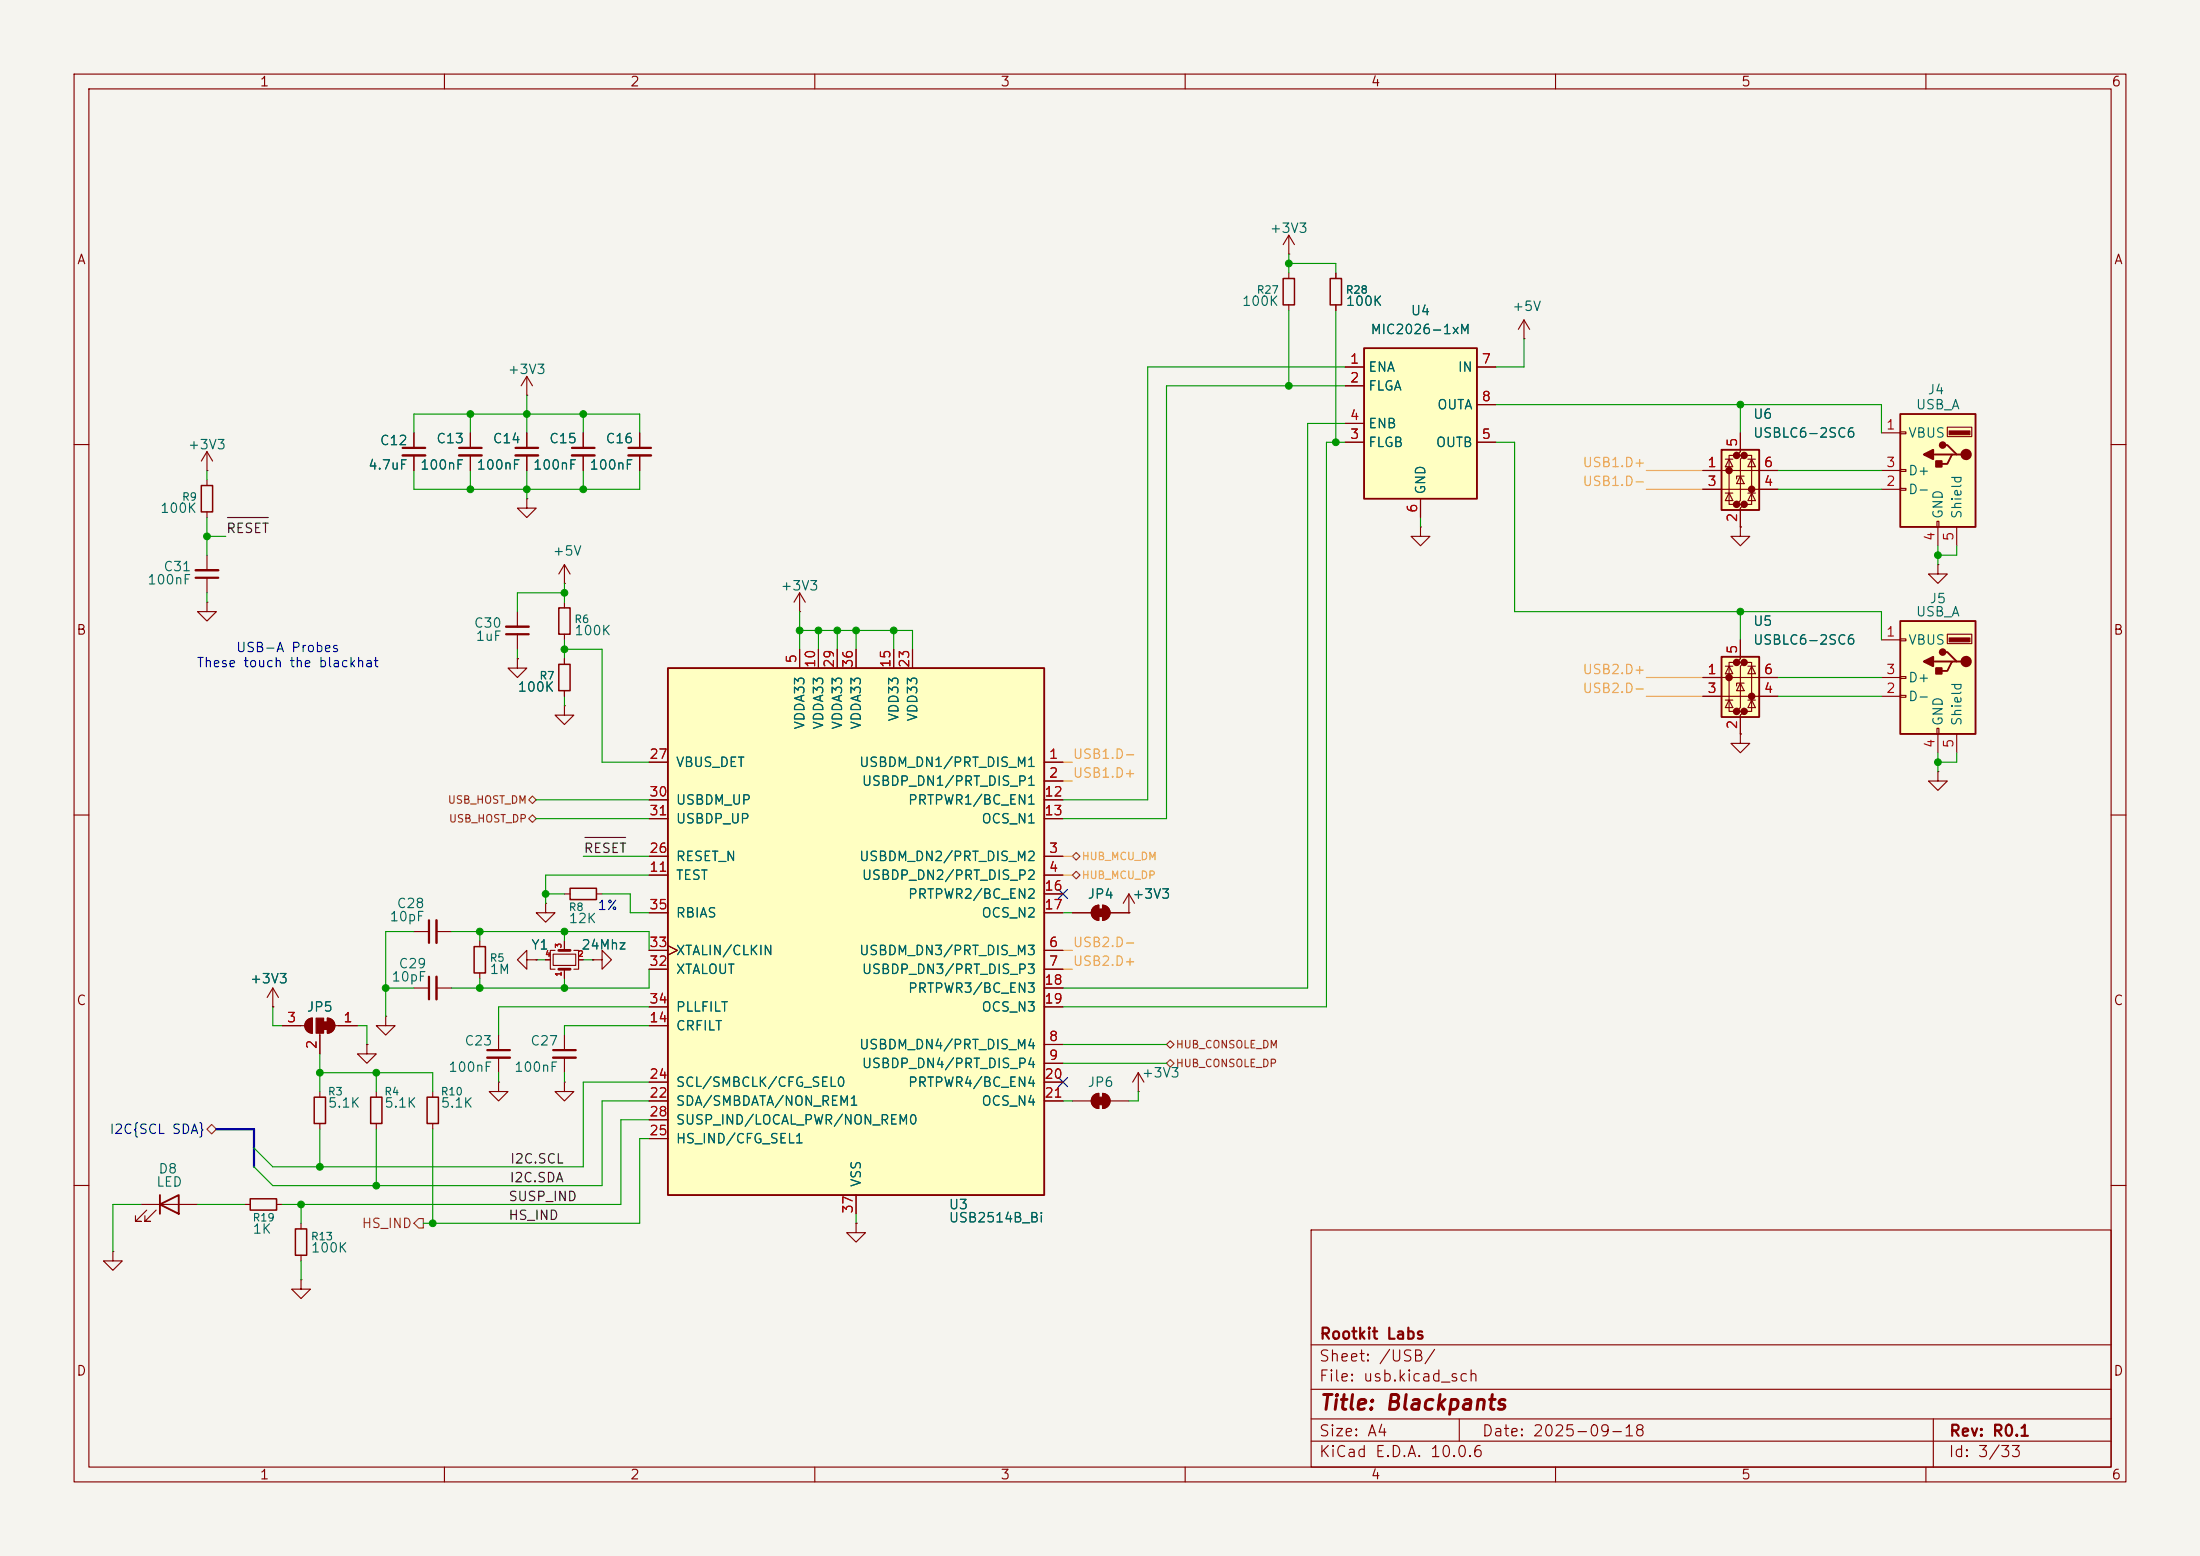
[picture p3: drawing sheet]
<svg xmlns="http://www.w3.org/2000/svg" width="297mm" height="210mm" viewBox="0 0 297 210" stroke-linecap="round" stroke-linejoin="round" font-family="sans-serif">
<path d="M0 0h297v210h-297z" fill="#f5f4ef" stroke="#f5f4ef" stroke-width=".14"/>
<g fill="none" stroke="#840000" stroke-width=".15">
<path d="M10 10h277v190h-277zM12 12h273v186h-273zM60 10v2M110 10v2M160 10v2M210 10v2M260 10v2M174 34.3h.1M174 31.8l-.8 1.2M174 31.8l.8 1.2M174 31.8v2.5M174 36.8v.8"/>
<path d="M180.3 36.8v.8M174 41.1v.8M180.3 41.1v.8M205.7 45.7h.1M205.7 43.2l-.7 1.3M205.7 43.2l.8 1.3M205.7 43.2v2.5M10 60h2M191.8 71.1v1.3h1.2l-1.2 1.3-1.3-1.3h1.3M191.8 71.1h.1M285 60h2M69.8 88.9v1.3h1.3l-1.3 1.2-1.2-1.2h1.2"/>
<path d="M69.8 88.9h.1M76.2 95.3v1.2h1.3l-1.3 1.3-1.3-1.3h1.3M76.2 95.3h.1M76.2 88.9v.8M76.2 93.2v.8M107.9 82.6h.1M107.9 80l-.7 1.3M107.9 80l.8 1.3M107.9 80v2.6M10 110h2M285 110h2M52.1 137.2v1.2h1.2l-1.2 1.3-1.3-1.3h1.3"/>
<path d="M52.1 137.2h.1M55.9 125.7h2M55.9 133.4h2M58.9 125.7h2.1M58.9 133.4h2.1M64.8 127v.8M64.8 131.3v.8M67.3 139.7v2M71.1 129.5v-1.2l-1.3 1.2 1.3 1.3v-1.3h1.3M72.4 129.5h.1M73.7 121.9v1.3h1.2l-1.2 1.3-1.3-1.3h1.3M73.7 121.9h.1"/>
<path d="M76.2 139.7v2M76.2 120.7h.8M80.5 120.7h.8M144.8 123.2h2.5M147.6 122.5l.4-.3h.3v2a1.02 1.02 0 0 1-.9-.6 1.02 1.02 0 0 1 .2-1.1zM148.8 122.2a1.02 1.02 0 0 1 1.1 1 1.02 1.02 0 0 1-1.1 1zM149.9 123.2h2.5M152.4 123.2h.1M152.4 120.7l-.8 1.2M152.4 120.7l.8 1.2M152.4 120.7v2.5M50.8 147.3v.8"/>
<path d="M50.8 151.6v.8M58.4 147.3v.8M58.4 151.6v.8M67.3 146.1v1.2h1.3l-1.3 1.3-1.3-1.3h1.3M67.3 146.1h.1M67.3 142.7v2.1M76.2 146.1v1.2h1.3l-1.3 1.3-1.3-1.3h1.3M76.2 146.1h.1M76.2 142.7v2.1M153.7 147.3h.1M153.7 144.8l-.8 1.3M153.7 144.8l.7 1.3"/>
<path d="M153.7 144.8v2.5M10 160h2M177 166h108v32h-108zM285 160h2M60 198v2M110 198v2M160 198v2M177 194.5h108M177 191.5h108M177 187.5h108M177 181.5h108M197 191.5v3"/>
<path d="M210 198v2M260 198v2M261 191.5v6.5"/>
</g>
<path d="M57.9 124.2v3.1M57.9 131.8v3.1M65.8 141.7h3M74.7 141.7h3" fill="none" stroke="#840000" stroke-width=".3"/>
<path d="M58.9 124.2v3.1M58.9 131.8v3.1M65.8 142.7h3M74.7 142.7h3" fill="none" stroke="#840000" stroke-width=".33"/>
<path d="M173.2 37.6h1.6v3.5h-1.6zM179.6 37.6h1.5v3.5h-1.5zM75.4 89.7h1.6v3.5h-1.6zM77 119.9h3.5v1.5h-3.5zM64 127.8h1.5v3.5h-1.5zM50 148.1h1.6v3.5h-1.6zM57.7 148.1h1.5v3.5h-1.5z" fill="none" stroke="#840000" stroke-width=".2"/>
<g fill="#840000" stroke="#840000" stroke-width=".15">
<path d="M148.1 122.7h1v1h-1z"/>
<path d="M147.6 122.5l.4-.3h.3v2a1.02 1.02 0 0 1-.9-.6 1.02 1.02 0 0 1 .2-1.1z"/>
<path d="M148.8 122.2a1.02 1.02 0 0 1 1.1 1 1.02 1.02 0 0 1-1.1 1z"/>
</g>
<path d="M184.1 47h15.3v20.3h-15.3z" fill="#ffffc2"/>
<path d="M184.1 47h15.3v20.3h-15.3zM21.6 162.6l2.5-1.3v2.5zM21.6 161.3v2.5" fill="none" stroke="#840000" stroke-width=".25"/>
<g fill="none" stroke="#840000" stroke-width=".15">
<path d="M55.9 58.4v2.1M63.5 58.4v2.1M71.1 53.3h.1M71.1 50.8l-.7 1.3M71.1 50.8l.8 1.3M71.1 50.8v2.5M71.1 58.4v2.1M78.7 58.4v2.1M86.4 58.4v2.1M181.6 49.5h2.5M181.6 52.1h2.5M181.6 59.7h2.5"/>
<path d="M181.6 57.2h2.5M199.4 49.5h2.5M199.4 59.7h2.5M199.4 54.6h2.5M27.9 63.5h.1M27.9 61v2.5M27.9 64.8v.7M27.9 69.1v.8M27.9 74.9v2.1M27.9 78v2M27.9 61l-.7 1.2M27.9 61l.8 1.2"/>
<path d="M55.9 61.5v2M63.5 61.5v2M71.1 67.3v1.3h1.3l-1.3 1.3-1.3-1.3h1.3M71.1 67.3h.1M71.1 61.5v2M76.2 78.7h.1M76.2 76.2v2.5M76.2 76.2l-.8 1.3M76.2 76.2l.8 1.3M78.7 61.5v2M86.4 61.5v2M191.8 67.3v2.6"/>
<path d="M27.9 81.3v1.3h1.3l-1.3 1.2-1.2-1.2h1.2M27.9 81.3h.1M69.8 82.6v2M69.8 85.6v2M76.2 81.3v.7M76.2 85.6v.8M36.8 135.9h.1M36.8 133.4l-.7 1.2M36.8 133.4l.8 1.2M36.8 133.4v2.5M38.1 138.4h3M41.4 137.7l.4-.2 .4-.1v2a1.02 1.02 0 0 1-1-.6 1.02 1.02 0 0 1 .2-1.1z"/>
<path d="M43.2 139.4v2.8M44.2 137.4a1.02 1.02 0 0 1 1 1 1.02 1.02 0 0 1-1 1zM45.2 138.4h3.1M73.7 129.5h.6M74.7 128.8h3v1.5h-3zM74.9 128.3h-.6v2.5h.6M76.2 127v1.3M76.2 130.8v1.3M77.5 128.3h.6v2.5h-.6M78.1 129.5h.6M80 129.5h1.3v-1.2l1.2 1.2-1.2 1.3v-1.3M80 129.5h.1"/>
<path d="M43.2 147.3v.8M43.2 151.6v.8M49.5 141v1.2h-1.2l1.2 1.3 1.3-1.3h-1.3M49.5 141h.1M144.8 148.6h2.5M147.6 147.9l.4-.3h.3v2a1.02 1.02 0 0 1-.9-.6 1.02 1.02 0 0 1 .2-1.1zM148.8 147.6a1.02 1.02 0 0 1 1.1 1 1.02 1.02 0 0 1-1.1 1zM149.9 148.6h2.5M15.2 168.9v1.3h1.3l-1.3 1.3-1.2-1.3h1.2M15.2 168.9h.1M19 162.6h7.7M19.8 163.3l-1.5 1.5h.7h-.7v-.7"/>
<path d="M21.1 163.3l-1.5 1.5h.7h-.7v-.7M33 162.6h.8M37.3 162.6h.8M40.6 172.7v1.3h-1.2l1.2 1.3 1.3-1.3h-1.3M40.6 172.7h.1M40.6 165.1v.8M40.6 169.4v.8M115.6 165.1v1.3h1.2l-1.2 1.2-1.3-1.2h1.3M115.6 165.1h.1"/>
</g>
<path d="M26.4 78h3.1M54.4 60.5h3M62 60.5h3M69.6 60.5h3M77.2 60.5h3.1M84.8 60.5h3.1M68.3 85.6h3.1" fill="none" stroke="#840000" stroke-width=".3"/>
<path d="M26.4 77h3.1M54.4 61.5h3M62 61.5h3M69.6 61.5h3M77.2 61.5h3.1M84.8 61.5h3.1M68.3 84.6h3.1" fill="none" stroke="#840000" stroke-width=".33"/>
<path d="M27.2 65.5h1.5v3.6h-1.5zM75.4 82h1.6v3.6h-1.6zM42.4 148.1h1.5v3.5h-1.5zM33.8 161.8h3.5v1.5h-3.5zM39.9 165.9h1.5v3.5h-1.5z" fill="none" stroke="#840000" stroke-width=".2"/>
<path d="M75.4 130.8h1.6M75.4 128.3h1.6" fill="none" stroke="#840000" stroke-width=".38"/>
<g fill="#840000" stroke="#840000" stroke-width=".15">
<path d="M43.7 137.9h.5v1h-.5z"/>
<path d="M44.2 137.4a1.02 1.02 0 0 1 1 1 1.02 1.02 0 0 1-1 1z"/>
<path d="M42.7 137.4h1v2h-1z"/>
<path d="M41.4 137.7l.4-.2 .4-.1v2a1.02 1.02 0 0 1-1-.6 1.02 1.02 0 0 1 .2-1.1z"/>
<path d="M148.1 148.1h1v1h-1z"/>
<path d="M147.6 147.9l.4-.3h.3v2a1.02 1.02 0 0 1-.9-.6 1.02 1.02 0 0 1 .2-1.1z"/>
<path d="M148.8 147.6a1.02 1.02 0 0 1 1.1 1 1.02 1.02 0 0 1-1.1 1z"/>
</g>
<path d="M90.2 90.2h50.8v71.1h-50.8z" fill="#ffffc2"/>
<path d="M90.2 90.2h50.8v71.1h-50.8z" fill="none" stroke="#840000" stroke-width=".25"/>
<g fill="none" stroke="#840000" stroke-width=".15">
<path d="M107.9 87.6v2.6M110.5 87.6v2.6M113 87.6v2.6M115.6 87.6v2.6M120.6 87.6v2.6M123.2 87.6v2.6M87.6 102.9h2.6M87.6 115.6h2.6M87.6 118.1h2.6M87.6 108h2.6M87.6 110.5h2.6M141 102.9h2.5"/>
<path d="M141 105.4h2.5M141 115.6h2.5M141 118.1h2.5M141 108h2.5M141 110.5h2.5M87.6 128.3h2.6M87.6 130.8h2.6M87.6 138.4h2.6M87.6 123.2h2.6M87.6 135.9h2.6M90.2 127.6l1.2 .7-1.2 .6M141 128.3h2.5"/>
<path d="M141 130.8h2.5M141 120.7h2.5M141 123.2h2.5M141 133.4h2.5M141 135.9h2.5M87.6 146.1h2.6M87.6 148.6h2.6M87.6 153.7h2.6M87.6 151.1h2.6M141 141h2.5M141 143.5h2.5M141 146.1h2.5"/>
<path d="M141 148.6h2.5M115.6 161.3v2.5"/>
</g>
<path d="M256.5 55.9h10.2v15.2h-10.2z" fill="#ffffc2"/>
<path d="M256.5 55.9h10.2v15.2h-10.2zM261 61.3h2.5M262.3 60.1h.6l1.3 1.2h.6M264.2 61.3h-.7l-.6 1.3h-1.3" fill="none" stroke="#840000" stroke-width=".25"/>
<g fill="#840000" stroke="#840000" stroke-width=".25">
<path d="M261.4 62.2h.7v.8h-.7z"/>
<path d="M259.7 61.3l1.3-.6v1.3z"/>
<circle cx="265.4" cy="61.3" r=".63"/>
<circle cx="262.3" cy="60.1" r=".38"/>
</g>
<path d="M263.1 58.2h2.8v.5h-2.8z" fill="#840000" stroke="#840000" stroke-width=".15"/>
<g fill="none" stroke="#840000" stroke-width=".15">
<path d="M254 58.4h2.5M256.5 58.3h.8v.2h-.8zM262.9 57.7h3.3v1.2h-3.3zM254 66h2.5M254 63.5h2.5M256.5 63.4h.8v.2h-.8zM256.5 65.9h.8v.3h-.8zM261.5 70.4h.2v.7h-.2zM261.6 76.2v1.3h1.3l-1.3 1.2-1.3-1.2h1.3M261.6 76.2h.1M261.6 71.1v2.6M264.2 71.1v2.6"/>
<path d="M261.6 104.1v1.3h1.3l-1.3 1.3-1.3-1.3h1.3M261.6 104.1h.1"/>
</g>
<path d="M256.5 83.8h10.2v15.3h-10.2z" fill="#ffffc2"/>
<path d="M256.5 83.8h10.2v15.3h-10.2zM261 89.3h2.5M262.3 88h.6l1.3 1.3h.6M264.2 89.3h-.7l-.6 1.3h-1.3" fill="none" stroke="#840000" stroke-width=".25"/>
<g fill="#840000" stroke="#840000" stroke-width=".25">
<path d="M261.4 90.2h.7v.7h-.7z"/>
<path d="M259.7 89.3l1.3-.7v1.3z"/>
<circle cx="265.4" cy="89.3" r=".63"/>
<circle cx="262.3" cy="88" r=".38"/>
</g>
<path d="M263.1 86.1h2.8v.5h-2.8z" fill="#840000" stroke="#840000" stroke-width=".15"/>
<path d="M254 86.4h2.5M254 94h2.5M254 91.4h2.5M256.5 86.2h.8v.3h-.8zM256.5 91.3h.8v.3h-.8zM256.5 93.9h.8v.2h-.8zM261.5 98.3h.2v.8h-.2zM261.6 99.1v2.5M262.9 85.6h3.3v1.3h-3.3zM264.2 99.1v2.5" fill="none" stroke="#840000" stroke-width=".15"/>
<path d="M232.4 88.6h5.1v8.2h-5.1z" fill="#ffffc2"/>
<g fill="#840000" stroke="#840000" stroke-width=".51">
<circle cx="233.4" cy="91.4" r=".25"/>
<circle cx="234.4" cy="89.4" r=".25"/>
<circle cx="234.4" cy="96" r=".25"/>
<circle cx="235.5" cy="89.4" r=".25"/>
<circle cx="235.5" cy="96" r=".25"/>
<circle cx="236.5" cy="94" r=".25"/>
</g>
<g fill="none" stroke="#840000" stroke-width=".15">
<path d="M229.9 91.4h10.1M229.9 94h10.1M232.9 94.5h1M232.9 89.9h1M233.4 89.9l.5 1h-1zM233.4 94.5l.5 1h-1zM234.4 89.4h-1v6.6h1M234.9 86.4v2.5l-.5 .5h1.1l-.6 .5v5.6l-.5 .5h1.1l-.6 .5v2.6M234.9 92.2l.6 1h-1.1zM234.9 99.1v1.2h1.3l-1.3 1.3-1.2-1.3h1.2M234.9 99.1h.1M235.5 92.2h-1.1v.4"/>
<path d="M235.5 89.4h1v6.6h-1M236 94.5h1M236 89.9h1M236.5 89.9l.5 1h-1zM236.5 94.5l.5 1h-1z"/>
</g>
<path d="M232.4 88.6h5.1v8.2h-5.1z" fill="none" stroke="#840000" stroke-width=".25"/>
<path d="M232.4 60.7h5.1v8.1h-5.1z" fill="#ffffc2"/>
<g fill="#840000" stroke="#840000" stroke-width=".51">
<circle cx="233.4" cy="63.5" r=".25"/>
<circle cx="234.4" cy="61.5" r=".25"/>
<circle cx="234.4" cy="68.1" r=".25"/>
<circle cx="235.5" cy="61.5" r=".25"/>
<circle cx="235.5" cy="68.1" r=".25"/>
<circle cx="236.5" cy="66" r=".25"/>
</g>
<g fill="none" stroke="#840000" stroke-width=".15">
<path d="M180.3 36.8v.8M55.9 58.4v2.1M63.5 58.4v2.1M71.1 58.4v2.1M78.7 58.4v2.1M86.4 58.4v2.1M180.3 41.1v.8M181.6 49.5h2.5M181.6 52.1h2.5M181.6 59.7h2.5M181.6 57.2h2.5M199.4 49.5h2.5"/>
<path d="M199.4 59.7h2.5M199.4 54.6h2.5M234.9 58.4v2.6l-.5 .5h1.1l-.6 .5v5.6l-.5 .5h1.1l-.6 .5v2.5M55.9 61.5v2M63.5 61.5v2M71.1 61.5v2M78.7 61.5v2M86.4 61.5v2M191.8 67.3v2.6M229.9 63.5h10.1M229.9 66h10.1M232.9 66.5h1"/>
<path d="M232.9 62h1M233.4 62l.5 1h-1zM233.4 66.5l.5 1.1h-1zM234.4 61.5h-1v6.6h1M234.9 64.3l.6 1h-1.1zM234.9 71.1v1.3h1.3l-1.3 1.3-1.2-1.3h1.2M234.9 71.1h.1M235.5 64.3h-1.1v.3M235.5 61.5h1v6.6h-1M236 66.5h1M236 62h1M236.5 62l.5 1h-1z"/>
<path d="M236.5 66.5l.5 1.1h-1zM69.8 88.9h.1M76.2 88.9v.8M76.2 93.2v.8M107.9 87.6v2.6M110.5 87.6v2.6M113 87.6v2.6M115.6 87.6v2.6M120.6 87.6v2.6M123.2 87.6v2.6M229.9 91.4h2.5M229.9 94h2.5"/>
<path d="M234.9 99.1h.1M234.9 86.4v2.5M234.9 96.5v2.6M237.5 91.4h2.5M237.5 94h2.5M87.6 102.9h2.6M87.6 115.6h2.6M87.6 118.1h2.6M87.6 108h2.6M87.6 110.5h2.6M141 102.9h2.5M141 105.4h2.5"/>
<path d="M141 115.6h2.5M141 118.1h2.5M141 108h2.5M141 110.5h2.5M36.8 135.9h.1M38.1 138.4h2.5M43.2 139.7v2.5M45.7 138.4h2.6M72.4 129.5h.1M73.7 129.5h.6M76.2 127v1.3M76.2 130.8v1.3"/>
<path d="M78.1 129.5h.6M80 129.5h.1M87.6 128.3h2.6M87.6 130.8h2.6M87.6 138.4h2.6M87.6 123.2h2.6M87.6 135.9h2.6M90.2 127.6l1.2 .7-1.2 .6M141 128.3h2.5M141 130.8h2.5M141 120.7h2.5M141 123.2h2.5"/>
<path d="M141 133.4h2.5M141 135.9h2.5M144.8 123.2h2.5M149.9 123.2h2.5M152.4 123.2h.1M49.5 141h.1M87.6 146.1h2.6M87.6 148.6h2.6M87.6 153.7h2.6M87.6 151.1h2.6M141 141h2.5M141 143.5h2.5"/>
<path d="M141 146.1h2.5M141 148.6h2.5M115.6 165.1h.1M115.6 161.3v2.5"/>
</g>
<path d="M232.4 60.7h5.1v8.1h-5.1z" fill="none" stroke="#840000" stroke-width=".25"/>
<path d="M71.4 108l.5-.6 .5 .6-.5 .5zM71.9 110l.5 .5-.5 .5-.5-.5zM144.8 118.1l.5-.5 .5 .5-.5 .5zM144.8 115.6l.5-.5 .5 .5-.5 .5zM27.9 152.4l.7-.6 .6 .6-.6 .6zM157.5 143.5l.5-.5 .5 .5-.5 .5zM157.5 141l.5-.5 .5 .5-.5 .5zM56.5 164.5h.6v1.2h-.6l-.6-.6z" fill="none" stroke="#725600" stroke-width=".15"/>
<path d="M30.7 69.8h5.5M79 113h5.5" fill="none" stroke="#0f0f0f" stroke-width=".15"/>
<path d="M29.2 152.4h5.1v5.1" fill="none" stroke="#000084" stroke-width=".3"/>
<g fill="none" stroke="#009600" stroke-width=".15">
<path d="M174 34.3v2.5M174 35.6h6.3v1.2M55.9 58.4v-2.5h30.5v2.5M63.5 55.9v2.5M71.1 53.3v5.1M78.7 55.9v2.5M174 41.9v10.2M180.3 41.9v17.8M181.6 49.5h-26.7v58.5h-11.4M181.6 59.7h-2.5v76.2h-35.6M181.6 57.2h-5.1v76.2h-33M181.6 52.1h-24.1v58.4h-14"/>
<path d="M201.9 54.6h52.1v3.8M201.9 59.7h2.6v22.9h49.5v3.8M205.7 45.7v3.8h-3.8M234.9 54.6v3.8M27.9 63.5v1.3M27.9 69.9v5M27.9 72.4h2.6M55.9 63.5v2.5h30.5v-2.5M63.5 63.5v2.5M71.1 63.5v3.8M76.2 78.7v2.6M78.7 63.5v2.5"/>
<path d="M191.8 69.9v1.2M240 66h14M240 63.5h14M261.6 73.7v2.5M264.2 73.7v1.2h-2.6M27.9 80v1.3M69.8 87.6v1.3M76.2 86.4v2.5M76.2 94v1.3M76.2 80h-6.4v2.6M76.2 87.6h5.1v15.3h6.3M107.9 85.1h15.3v2.5"/>
<path d="M107.9 82.6v5M110.5 85.1v2.5M113 85.1v2.5M115.6 85.1v2.5M120.6 85.1v2.5M234.9 82.6v3.8M240 91.4h14M240 94h14M72.4 108h15.2M72.4 110.5h15.2M78.7 115.6h8.9M87.6 118.1h-13.9v3.8"/>
<path d="M261.6 101.6v2.5M264.2 101.6v1.3h-2.6M36.8 135.9v2.5h1.3M48.3 138.4h1.2v2.6M52.1 133.4h3.8M55.9 125.7h-3.8v11.5M61 125.7h26.6v2.6M64.8 125.7v1.3M64.8 132.1v1.3M72.4 129.5h1.3M73.7 120.7h2.5M76.2 125.7v1.3"/>
<path d="M76.2 132.1v1.3M78.7 129.5h1.3M81.3 120.7h3.8v2.5h2.5M87.6 138.4h-11.4v1.3M87.6 135.9h-20.3v3.8M87.6 130.8v2.6h-26.6M143.5 123.2h1.3M43.2 142.2v5.1M43.2 152.4v5.1M43.2 144.8h15.2v2.5M50.8 144.8v2.5M50.8 152.4v7.6"/>
<path d="M58.4 152.4v12.7M67.3 144.8v1.3M76.2 144.8v1.3M87.6 153.7h-1.2v11.4h-29.3M87.6 151.1h-3.8v11.5h-45.7M87.6 146.1h-8.9v11.4h-41.9l-2.5-2.6M87.6 148.6h-6.3v11.4h-44.5l-2.5-2.5M143.5 148.6h1.3M143.5 143.5h14M143.5 141h14M153.7 147.3v1.3h-1.3M19 162.6h-3.8v6.3"/>
<path d="M26.7 162.6h6.3M40.6 162.6v2.5M40.6 170.2v2.5M115.6 163.8v1.3"/>
</g>
<path d="M222.2 63.5h7.7M222.2 66h7.7M222.2 94h7.7M222.2 91.4h7.7M143.5 115.6h1.3M143.5 105.4h1.3M143.5 102.9h1.3M143.5 118.1h1.3M143.5 130.8h1.3M143.5 128.3h1.3" fill="none" stroke="#ffa829" stroke-width=".15"/>
<path d="M142.9 120l1.2 1.3M144.1 120l-1.2 1.3M142.9 145.4l1.2 1.3M144.1 145.4l-1.2 1.3" fill="none" stroke="#000084" stroke-width=".15"/>
<g fill="#009600" stroke="#009600" stroke-width=".14">
<circle cx="76.2" cy="87.6" r=".46"/>
<circle cx="76.2" cy="125.7" r=".46"/>
<circle cx="110.5" cy="85.1" r=".46"/>
<circle cx="107.9" cy="85.1" r=".46"/>
<circle cx="76.2" cy="80" r=".46"/>
<circle cx="78.7" cy="66" r=".46"/>
<circle cx="78.7" cy="55.9" r=".46"/>
<circle cx="115.6" cy="85.1" r=".46"/>
<circle cx="120.6" cy="85.1" r=".46"/>
<circle cx="113" cy="85.1" r=".46"/>
<circle cx="234.9" cy="54.6" r=".46"/>
<circle cx="261.6" cy="102.9" r=".46"/>
<circle cx="261.6" cy="74.9" r=".46"/>
<circle cx="234.9" cy="82.6" r=".46"/>
<circle cx="174" cy="52.1" r=".46"/>
<circle cx="180.3" cy="59.7" r=".46"/>
<circle cx="174" cy="35.6" r=".46"/>
<circle cx="73.7" cy="120.7" r=".46"/>
<circle cx="64.8" cy="125.7" r=".46"/>
<circle cx="40.6" cy="162.6" r=".46"/>
<circle cx="43.2" cy="157.5" r=".46"/>
<circle cx="50.8" cy="160" r=".46"/>
<circle cx="76.2" cy="133.4" r=".46"/>
<circle cx="64.8" cy="133.4" r=".46"/>
<circle cx="58.4" cy="165.1" r=".46"/>
<circle cx="50.8" cy="144.8" r=".46"/>
<circle cx="52.1" cy="133.4" r=".46"/>
<circle cx="71.1" cy="66" r=".46"/>
<circle cx="71.1" cy="55.9" r=".46"/>
<circle cx="43.2" cy="144.8" r=".46"/>
<circle cx="27.9" cy="72.4" r=".46"/>
<circle cx="63.5" cy="66" r=".46"/>
<circle cx="63.5" cy="55.9" r=".46"/>
</g>
<text font-size="2" fill="#840000" x="178" y="190.8">Title: Blackpants</text>
<g font-size="1.5" fill="#840000">
<text x="178" y="184.1">Sheet: /USB/</text>
<text x="178" y="181.1">Rootkit Labs</text>
<text x="178" y="186.8">File: usb.kicad_sch</text>
<text x="178" y="197">KiCad E.D.A. 10.0.6</text>
<text x="178" y="194.2">Size: A4</text>
<text x="200" y="194.2">Date: 2025-09-18</text>
<text x="263" y="197">Id: 3/33</text>
<text x="263" y="194.2">Rev: R0.1</text>
</g>
<g font-size="1.3" fill="#840000">
<text x="35" y="12">1</text>
<text x="85" y="12">2</text>
<text x="135" y="12">3</text>
<text x="185" y="12">4</text>
<text x="235" y="12">5</text>
<text x="285" y="12">6</text>
<text x="10.3" y="36">A</text>
<text x="285.3" y="36">A</text>
<text x="10.2" y="86">B</text>
<text x="285.2" y="86">B</text>
<text x="10.2" y="136">C</text>
<text x="285.2" y="136">C</text>
<text x="10.2" y="186">D</text>
<text x="285.2" y="186">D</text>
<text x="35" y="200">1</text>
<text x="85" y="200">2</text>
<text x="135" y="200">3</text>
<text x="185" y="200">4</text>
<text x="235" y="200">5</text>
<text x="285" y="200">6</text>
</g>
<g font-size="1.3" fill="#006464">
<text x="171.3" y="31.8">+3V3</text>
<text x="167.6" y="41.6">100K</text>
<text x="181.6" y="41.6">100K</text>
<text x="184.9" y="45.4">MIC2026-1xM</text>
<text x="190.4" y="42.9">U4</text>
<text x="204.1" y="42.3">+5V</text>
<text x="68.5" y="50.8">+3V3</text>
<text x="184.6" y="50.5">ENA</text>
<text x="184.6" y="53">FLGA</text>
<text x="196.7" y="50.5">IN</text>
<text x="260.2" y="53.5">J4</text>
<text x="184.6" y="58.1">ENB</text>
<text x="193.9" y="55.6">OUTA</text>
<text x="236.6" y="56.8">U6</text>
<text x="236.6" y="59.4">USBLC6-2SC6</text>
<text x="257.5" y="59.4">VBUS</text>
<text x="258.6" y="55.6">USB_A</text>
<text x="25.3" y="61">+3V3</text>
<text x="49.6" y="63.7">4.7uF</text>
<text x="51.2" y="60.4">C12</text>
<text x="56.6" y="63.7">100nF</text>
<text x="58.8" y="60.1">C13</text>
<text x="64.3" y="63.7">100nF</text>
<text x="66.4" y="60.1">C14</text>
<text x="71.9" y="63.7">100nF</text>
<text x="74.1" y="60.1">C15</text>
<text x="79.5" y="63.7">100nF</text>
<text x="81.7" y="60.1">C16</text>
<text x="184.6" y="60.7">FLGB</text>
<text x="193.8" y="60.7">OUTB</text>
<text x="257.5" y="64.5">D+</text>
<text x="21.5" y="69.5">100K</text>
<text x="192.7" y="66.8" transform="rotate(-90 192.7 66.8)">GND</text>
<text x="257.5" y="67">D-</text>
<text x="262.6" y="70.1" transform="rotate(-90 262.6 70.1)">GND</text>
<text x="265.1" y="70.1" transform="rotate(-90 265.1 70.1)">Shield</text>
<text x="22" y="77.4">C31</text>
<text x="74.5" y="75.3">+5V</text>
<text x="19.8" y="79.2">100nF</text>
<text x="105.3" y="80">+3V3</text>
<text x="258.6" y="83.5">USB_A</text>
<text x="260.4" y="81.7">J5</text>
<text x="63.9" y="85">C30</text>
<text x="64.1" y="86.8">1uF</text>
<text x="77.5" y="86.1">100K</text>
<text x="236.6" y="84.8">U5</text>
<text x="236.6" y="87.3">USBLC6-2SC6</text>
<text x="257.5" y="87.3">VBUS</text>
<text x="69.8" y="93.7">100K</text>
<text x="257.5" y="94.9">D-</text>
<text x="257.5" y="92.4">D+</text>
<text x="108.9" y="98.5" transform="rotate(-90 108.9 98.5)">VDDA33</text>
<text x="111.5" y="98.5" transform="rotate(-90 111.5 98.5)">VDDA33</text>
<text x="114" y="98.5" transform="rotate(-90 114 98.5)">VDDA33</text>
<text x="116.5" y="98.5" transform="rotate(-90 116.5 98.5)">VDDA33</text>
<text x="121.6" y="97.5" transform="rotate(-90 121.6 97.5)">VDD33</text>
<text x="124.2" y="97.5" transform="rotate(-90 124.2 97.5)">VDD33</text>
<text x="262.6" y="98.1" transform="rotate(-90 262.6 98.1)">GND</text>
<text x="265.1" y="98.1" transform="rotate(-90 265.1 98.1)">Shield</text>
<text x="91.2" y="103.8">VBUS_DET</text>
<text x="115.9" y="103.8">USBDM_DN1/PRT_DIS_M1</text>
<text x="116.3" y="106.4">USBDP_DN1/PRT_DIS_P1</text>
<text x="91.2" y="108.9">USBDM_UP</text>
<text x="91.2" y="111.5">USBDP_UP</text>
<text x="122.5" y="108.9">PRTPWR1/BC_EN1</text>
<text x="132.4" y="111.5">OCS_N1</text>
<text x="91.2" y="119.1">TEST</text>
<text x="91.2" y="116.5">RESET_N</text>
<text x="115.9" y="116.5">USBDM_DN2/PRT_DIS_M2</text>
<text x="116.3" y="119.1">USBDP_DN2/PRT_DIS_P2</text>
<text x="52.5" y="124.7">10pF</text>
<text x="53.5" y="122.9">C28</text>
<text x="76.7" y="124.9">12K</text>
<text x="91.2" y="124.2">RBIAS</text>
<text x="122.5" y="121.6">PRTPWR2/BC_EN2</text>
<text x="132.4" y="124.2">OCS_N2</text>
<text x="146.7" y="121.6">JP4</text>
<text x="152.8" y="121.6">+3V3</text>
<text x="53.7" y="131">C29</text>
<text x="66" y="131.8">1M</text>
<text x="71.6" y="128.5">Y1</text>
<text x="78.4" y="128.5">24Mhz</text>
<text x="91.2" y="131.8">XTALOUT</text>
<text x="91.2" y="129.2">XTALIN/CLKIN</text>
<text x="115.9" y="129.2">USBDM_DN3/PRT_DIS_M3</text>
<text x="116.3" y="131.8">USBDP_DN3/PRT_DIS_P3</text>
<text x="33.7" y="133">+3V3</text>
<text x="41.3" y="136.9">JP5</text>
<text x="52.8" y="132.8">10pF</text>
<text x="91.2" y="136.9">PLLFILT</text>
<text x="122.5" y="134.3">PRTPWR3/BC_EN3</text>
<text x="132.4" y="136.9">OCS_N3</text>
<text x="62.6" y="141.4">C23</text>
<text x="71.5" y="141.4">C27</text>
<text x="91.2" y="139.4">CRFILT</text>
<text x="115.9" y="141.9">USBDM_DN4/PRT_DIS_M4</text>
<text x="44.2" y="149.8">5.1K</text>
<text x="51.8" y="149.8">5.1K</text>
<text x="59.4" y="149.8">5.1K</text>
<text x="60.4" y="145">100nF</text>
<text x="69.3" y="145">100nF</text>
<text x="91.2" y="149.6">SDA/SMBDATA/NON_REM1</text>
<text x="91.2" y="147">SCL/SMBCLK/CFG_SEL0</text>
<text x="116.3" y="144.5">USBDP_DN4/PRT_DIS_P4</text>
<text x="122.5" y="147">PRTPWR4/BC_EN4</text>
<text x="132.4" y="149.6">OCS_N4</text>
<text x="146.7" y="147">JP6</text>
<text x="154.1" y="145.7">+3V3</text>
<text x="91.2" y="154.6">HS_IND/CFG_SEL1</text>
<text x="91.2" y="152.1">SUSP_IND/LOCAL_PWR/NON_REM0</text>
<text x="21" y="160.5">LED</text>
<text x="21.3" y="158.7">D8</text>
<text x="116.5" y="160.3" transform="rotate(-90 116.5 160.3)">VSS</text>
<text x="34" y="166.8">1K</text>
<text x="128" y="163.5">U3</text>
<text x="128" y="165.3">USB2514B_Bi</text>
<text x="41.9" y="169.4">100K</text>
</g>
<g font-size="1.3" fill="#a90000">
<text x="182.1" y="49.4">1</text>
<text x="182.1" y="51.9">2</text>
<text x="199.9" y="49.4">7</text>
<text x="182.1" y="59.6">3</text>
<text x="182.1" y="57">4</text>
<text x="199.9" y="59.6">5</text>
<text x="199.9" y="54.5">8</text>
<text x="254.5" y="58.3">1</text>
<text x="230.4" y="63.4">1</text>
<text x="230.4" y="65.9">3</text>
<text x="234.8" y="60.4" transform="rotate(-90 234.8 60.4)">5</text>
<text x="238" y="65.9">4</text>
<text x="238" y="63.4">6</text>
<text x="254.5" y="65.9">2</text>
<text x="254.5" y="63.4">3</text>
<text x="191.6" y="69.3" transform="rotate(-90 191.6 69.3)">6</text>
<text x="234.8" y="70.6" transform="rotate(-90 234.8 70.6)">2</text>
<text x="261.5" y="73.1" transform="rotate(-90 261.5 73.1)">4</text>
<text x="264" y="73.1" transform="rotate(-90 264 73.1)">5</text>
<text x="107.8" y="89.6" transform="rotate(-90 107.8 89.6)">5</text>
<text x="234.8" y="88.4" transform="rotate(-90 234.8 88.4)">5</text>
<text x="254.5" y="86.2">1</text>
<text x="110.4" y="90.2" transform="rotate(-90 110.4 90.2)">10</text>
<text x="112.9" y="90.2" transform="rotate(-90 112.9 90.2)">29</text>
<text x="115.4" y="90.2" transform="rotate(-90 115.4 90.2)">36</text>
<text x="120.5" y="90.2" transform="rotate(-90 120.5 90.2)">15</text>
<text x="123.1" y="90.2" transform="rotate(-90 123.1 90.2)">23</text>
<text x="230.4" y="91.3">1</text>
<text x="230.4" y="93.8">3</text>
<text x="238" y="93.8">4</text>
<text x="238" y="91.3">6</text>
<text x="254.5" y="93.8">2</text>
<text x="254.5" y="91.3">3</text>
<text x="234.8" y="98.5" transform="rotate(-90 234.8 98.5)">2</text>
<text x="261.5" y="101.1" transform="rotate(-90 261.5 101.1)">4</text>
<text x="264" y="101.1" transform="rotate(-90 264 101.1)">5</text>
<text x="87.6" y="102.7">27</text>
<text x="87.6" y="107.8">30</text>
<text x="140.9" y="107.8">12</text>
<text x="141.5" y="102.7">1</text>
<text x="141.5" y="105.3">2</text>
<text x="87.6" y="110.4">31</text>
<text x="140.9" y="110.4">13</text>
<text x="87.6" y="118">11</text>
<text x="87.6" y="115.4">26</text>
<text x="141.5" y="115.4">3</text>
<text x="141.5" y="118">4</text>
<text x="87.6" y="123.1">35</text>
<text x="140.9" y="120.5">16</text>
<text x="140.9" y="123.1">17</text>
<text x="87.6" y="130.7">32</text>
<text x="87.6" y="128.1">33</text>
<text x="141.5" y="128.1">6</text>
<text x="141.5" y="130.7">7</text>
<text x="87.6" y="135.8">34</text>
<text x="140.9" y="133.2">18</text>
<text x="140.9" y="135.8">19</text>
<text x="38.6" y="138.3">3</text>
<text x="43" y="141.7" transform="rotate(-90 43 141.7)">2</text>
<text x="46.3" y="138.3">1</text>
<text x="87.6" y="138.3">14</text>
<text x="141.5" y="140.8">8</text>
<text x="141.5" y="143.4">9</text>
<text x="87.6" y="148.5">22</text>
<text x="87.6" y="145.9">24</text>
<text x="140.9" y="145.9">20</text>
<text x="140.9" y="148.5">21</text>
<text x="87.6" y="153.5">25</text>
<text x="87.6" y="151">28</text>
<text x="115.4" y="163.9" transform="rotate(-90 115.4 163.9)">37</text>
</g>
<g font-size="1.3" fill="#ffa829">
<text x="213.6" y="63.4">USB1.D+</text>
<text x="213.6" y="65.9">USB1.D-</text>
<text x="213.6" y="93.9">USB2.D-</text>
<text x="213.6" y="91.3">USB2.D+</text>
<text x="144.8" y="102.7">USB1.D-</text>
<text x="144.8" y="105.3">USB1.D+</text>
<text x="144.8" y="128.1">USB2.D-</text>
<text x="144.8" y="130.7">USB2.D+</text>
</g>
<g font-size="1.3" fill="#0f0f0f">
<text x="30.5" y="72.3">RESET</text>
<text x="78.7" y="115.4">RESET</text>
<text x="68.7" y="159.9">I2C.SDA</text>
<text x="68.8" y="157.4">I2C.SCL</text>
<text x="68.6" y="165">HS_IND</text>
<text x="68.6" y="162.4">SUSP_IND</text>
</g>
<g font-size="1.3" fill="#0000c2">
<text x="31.8" y="88.3">USB-A Probes</text>
<text x="26.5" y="90.4">These touch the blackhat</text>
<text x="80.6" y="123.1">1%</text>
</g>
<text font-size="1.3" fill="#000084" x="14.7" y="153.4">I2C{SCL SDA}</text>
<text font-size="1.3" fill="#725600" x="48.7" y="166.1">HS_IND</text>
<g font-size="1" fill="#006464">
<text x="169.6" y="39.9">R27</text>
<text x="181.6" y="39.9">R28</text>
<text x="24.5" y="67.8">R9</text>
<text x="77.5" y="84.3">R6</text>
<text x="72.8" y="92">R7</text>
<text x="76.7" y="123.2">R8</text>
<text x="66" y="130.1">R5</text>
<text x="44.2" y="148.1">R3</text>
<text x="51.8" y="148.1">R4</text>
<text x="59.4" y="148.1">R10</text>
<text x="34" y="165.1">R19</text>
<text x="41.9" y="167.6">R13</text>
</g>
<g font-size="1" fill="#725600">
<text x="60.4" y="108.7">USB_HOST_DM</text>
<text x="60.5" y="111.3">USB_HOST_DP</text>
<text x="158.6" y="141.7">HUB_CONSOLE_DM</text>
<text x="158.6" y="144.3">HUB_CONSOLE_DP</text>
</g>
<g font-size="1" fill="#ffa829">
<text x="145.9" y="118.9">HUB_MCU_DP</text>
<text x="145.9" y="116.3">HUB_MCU_DM</text>
</g>
<g font-size=".8" fill="#a90000">
<text x="73.5" y="129.3">4</text>
<text x="76" y="131.9" transform="rotate(-90 76 131.9)">1</text>
<text x="76" y="128.1" transform="rotate(-90 76 128.1)">3</text>
<text x="78" y="129.3">2</text>
</g>
</svg>
